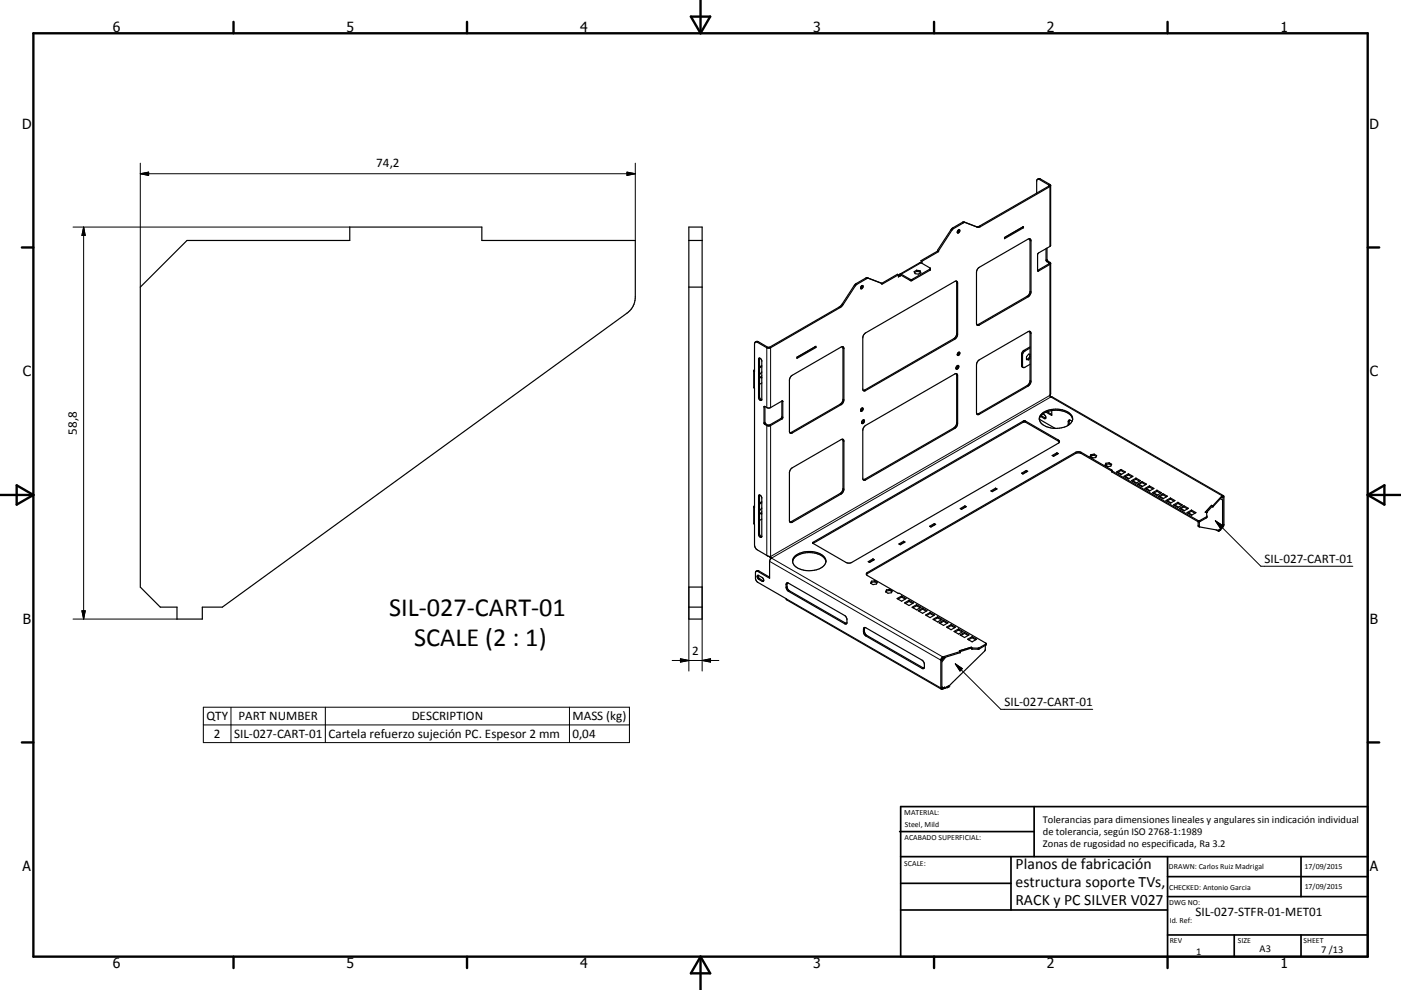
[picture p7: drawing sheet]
<svg xmlns="http://www.w3.org/2000/svg" width="420mm" height="297mm" viewBox="0 0 420 297" stroke-linecap="round" stroke-linejoin="round" font-family="sans-serif">
<g fill="none" stroke="#000" stroke-width=".36">
<path d="M310.8 57.9v-3.5l.3-.6 .5 .1 3 1.7-21.2 12.4h-.7l-3.8-1.4-3.3 1.8-4.5 6.7M311 53.8l.8-.2 3 1.7 .2 .4M315 55.7v17.9l-.2 .3-3.4 2-.3 .4v4.9l.3 .1 3.5-2 .1-.3M315 55.7l-.2 .3-20.9 12-.9 .2-3.8-1.5-3.5 2-4.3 6.6M206.5 72.1h4M206.5 68.1h4v117.6h-4zM276.2 78.8l2.7 1.6v.6l-5.7 3.2-3-1.6-.3 .2M276.2 78.8h-.5l-5.9 3.4M276.2 78.2v.6M276.2 78.2l.2 .2M276.4 78.4v.6M281.1 75.1v.2"/>
<path d="M281.1 75.1l.3 .2M281.1 75.3l-4.9 2.9M281.1 75.3l.3 .2M281.4 75.3v.2M281.4 75.5l-5 2.9M287.5 68.9l-.5 .9M287.5 68.9l-.4 .4-.1 .5M287.5 68.9a.5 .5 0 0 1 .2 .7 .5 .5 0 0 1-.7 .2M306.3 68.3h.1M306.6 68.1v.1M306.6 68.2l.2 .1M306.6 68.2l-5.4 3.1"/>
<path d="M306.8 68.3v-.3l-5.6 3.3M306.8 68.3l-5.6 3.3v-.3M308.7 71.6l.1 15.8-.3 1-.5 .5-15.1 8.6M313.6 74.6v3.4l.2 .5 .8 .5-3.5 2.1M313.9 74.4v3.6l1.1 1M315 79v39.2a.47 .47 0 0 0-.2 .7 .47 .47 0 0 0 .6 .2l51.4 29.6M42.1 86.1l14-14h48.8v-4h39.6v4h46v17a5.9 5.9 0 0 1-2.5 4.8l-121.3 88.2h-6v3.6h-7.6v-3.6h-5l-6-6zM206.5 86.1h4M258.5 85.7l-.1 .4-.4 .4M258.5 85.7l-.3 .2-.2 .6M258.5 85.7a.51 .51 0 0 1 .2 .6 .51 .51 0 0 1-.7 .2M264.4 85l-4.1-1.5-.4 .1-3.3 2-4.5 6.5-21.1 12.2-1 .1-3.1-1.8-.5 .1-.2 .5v8.4l-.2-.3"/>
<path d="M264.4 85l-4.3-1.7-.5 .1-3.3 2-3.8 5.8-.9 .9-20.9 12.1h-.5l-3-1.8-.7 .2M269.3 82.5l-.2-.2-4.8 2.7M269.3 82.5v.6l.6-.3M269.3 82.5l-4.9 2.8v-.3M269.6 82.6l.3 .2M269.6 82.6l-.3 .2M269.8 82.2l-.2 .4M274.8 81.1v.3M274.8 81.4l1 .2M274.8 81.4l-.6 .4M274.8 81.1l1 .1M274.8 81.1l-.7 .4 .2 .6 1 .1 .8-.4-.3-.6"/>
<path d="M275.8 81.6l.2 .3M275.8 81.2v.4M278.9 80.6l-5.7 3.3-3-1.6-.4-.1M286.7 84.3l.1 15.8-.5 1.2-27.5 15.8M293.2 80.5l15-8.8 .4-.1 .4 .3 .1 15.7-.2 .7-.7 .8-15 8.5-.4-.2v-.4v-15.3zM308.7 99.4l.1 14.8-.3 .9-.5 .6-15.1 8.5M226 111.3v4.9l.2 .3v35.9l-.2-.3M226.2 110.9l-.2 .4M227.5 107.5a.68 .68 0 0 1 .9 .7v11.7a.58 .58 0 0 1-.7 .1 .58 .58 0 0 1-.3-.6zM227.7 113.1l.4 .1M227.7 113.3h.6M227.7 107.4v11.8l.7 .8"/>
<path d="M228.1 113.2l.2 .1M228.4 111.6l-.7 .8M228.4 112.7l-.3 .5M228.4 113.2l-.1 .1M228.4 110l-.7 .4M228.4 114.9l-.7 .4M228.4 109.7l-.7 .4M237.2 112.9l15-8.8 .3-.1 .4 .2 .1 15.8-.3 .9-.5 .5-15 8.6-.4-.2-.1-.4v-15.3zM238.9 107.2l5.7-3.3v.3l-5.7 3.3zM244.3 104l.3 .2M252.6 104l.1 15.8-.3 1-.5 .5-15.1 8.5M259.2 100.2l27.1-15.8h.5l.2 .2 .1 15.7-.5 1.2-27.4 15.8-.5-.2v-.4v-15.3z"/>
<path d="M286.7 112.1l.1 14.8-.5 1.1-27.5 15.9M287.1 109.7l-.4 .4-.1 .5M287.1 109.7a.53 .53 0 0 1 .2 .7 .53 .53 0 0 1-.7 .2M287.2 109.6l-.1 .5-.5 .5M287.5 105.7l-.2 .5-.3 .3M287.5 105.7a.49 .49 0 0 1 .2 .6 .49 .49 0 0 1-.7 .2M287.5 105.7l-.4 .4-.1 .4M293.2 108.3l15-8.8 .4-.1 .4 .2 .1 14.8-.2 .7-.7 .7-15 8.6-.3-.1-.1-.5v-14.4zM307.7 107.8h.4M308.1 107.8l.3 .2M308.7 106.3v.7M308.7 107h.1"/>
<path d="M308.7 107l-.6 .8M308.8 104.4l-1.7 1-.5 .7v3.9l.2 .3M308.8 106.3h-.4l-.7 .7v.9l.7 .1M308.8 107.4l-.4 .6M308.8 104.1l-1.8 1-.7 .9v3.8l.5 .4M308.8 109.3l-2 1M229.2 121.9l.1 .1M229.2 121.9l-.1 .1M234.4 120.3l.3 .1-.1 5.1-3.7 2.2h-.9l-.9-.7v-5M234.4 120.3l-.1 5.1-3.7 2.2-1-.4-.3-.4v-4.8M234.4 120.3l-3.5 2.1h-.9l-.7-.4M252.6 131.8l.1 14.8-.3 .9-.5 .5-15.1 8.6"/>
<path d="M258.5 122.4l-.2 .6-.3 .2M258.5 122.4l-.3 .2-.2 .6M258.5 122.4a.5 .5 0 0 1 .1 .7 .5 .5 0 0 1-.6 .1M258.9 126l-.4 .3-.2 .6M258.9 126a.54 .54 0 0 1 .1 .7 .54 .54 0 0 1-.7 .2M258.9 126l-.1 .5-.5 .4M259.2 127.9l27.1-15.7 .5-.1 .2 .2 .1 14.8-.3 .9-.5 .5-27.1 15.6-.5-.3v-.3v-14.4zM311.9 124.9l-.3 .9 4.8 2.7M311.9 124.9l1.3 .7 .3-.1M312.1 124.6l1.4 .9M312.7 124.2a1.11 1.11 0 0 1 .8 1.3M313.6 123.7a7.1 7.1 0 0 1 7.6 1.2l.4 .9"/>
<path d="M313.6 123.7l-1.7 1.2M313.9 123.5l1.4 .8M315.3 123.2v1.4l-1.7-.9M315.4 136.7l1.5-.9 .4 .3-1.4 .8zM316.9 136.2l-1.1 .6M316.9 135.8v.4M316.9 136.2h.1M317.6 132.6l-10.2-6h-.5l-63.1 36.4M320.6 126v1.4M321.4 126.4l-.7-.4-.3 .1-.1 1.5M321.6 125.8a3.6 3.6 0 0 0-3.6-2.9 5.9 5.9 0 0 0-6.3 2.1 2.59 2.59 0 0 0 2.2 3.1 6.9 6.9 0 0 0 7.3-1.4l.2-.3M321.6 125.8l-.2 .6"/>
<path d="M327 136.9l.7 .5M327.1 136.7l-.2 .4M327.1 136.4v.3M328 136.2l.8 .5-.3 .6-1 .1-.7-.4 .3-.6M328 136.2l-.9 .2M328 136.6l-.9 .1M328 136.6l.7 .3M328 136.2v.4M331.4 139.5l.8 .5M331.6 139.3l-.2 .4M331.6 139v.3M332.5 138.8l.8 .5-.3 .6-1 .1-.7-.4 .3-.6"/>
<path d="M332.5 138.8l-.9 .2M332.5 139.2l-.9 .1M332.5 139.2l.7 .3M332.5 138.8v.4M226 152.1v4.9l.2 .3v6.2l.2 .7 .5 .7 3.2 1.9 .9 .2 .3 .4-.6 1v5.1l-3.5-2.1h-.6M226.2 151.8l-.2 .3M227.6 148.5l.4 .1 .4 .7v11.7a.57 .57 0 0 1-.7 .1 .57 .57 0 0 1-.3-.6v-11.8zM227.7 154h.4M227.7 154.1l.6 .1M227.7 148.5v11.8l.3 .5 .4 .2M228.1 154l.2 .2M228.4 152.5l-.7 .7"/>
<path d="M228.4 153.5l-.3 .5M228.4 154.1l-.1 .1M228.4 150.8l-.7 .4M228.4 155.7l-.7 .4M228.4 150.5l-.7 .4M237.2 140.6l15-8.7 .3-.1 .4 .2 .1 14.7-.3 1-.5 .5-15 8.6-.4-.3-.1-.3v-14.4zM278.7 157.9l1.4-.8 .4 .2-1.4 .8zM280.1 157.1v.3M280.1 157.4l.1 .1M280.1 157.4l-1.1 .6M287.9 152.6l1.4-.8 .4 .2-1.4 .8zM289.3 151.8v.3"/>
<path d="M289.3 152.1l.1 .1M289.3 152.1l-1.1 .6M297.1 147.3l1.4-.8 .4 .2-1.4 .8zM298.5 146.5v.3M298.5 146.8l.1 .1M298.5 146.8l-1.1 .6M306.3 142l1.4-.8 .4 .2-1.4 .8zM307.7 141.5l-1.1 .6M307.7 141.2v.3M307.7 141.5l.1 .1M333.4 141.6l-.1-.6-9.1-5.3-.8-.2-.7 .1-62.9 36.4v.5l.3 .2 35.4 20.2v.7a4.2 4.2 0 0 1-4.1 1.1v-.3M333.4 141.4l-9.2-5.4-.8-.2-.7 .1-62.9 36.5"/>
<path d="M333.4 141.3h.1M333.4 141.6h.1M333.4 141.6l25.9 14.9h.3l2.2-1.2-.1-1.5M333.4 141.3l25.8 14.9h.5l2.1-1.3M334.7 141.6l1.4-.8 1.3 .8-1.3 .8zM335.2 141.7l1.1 .6M336.1 141.2l1 .6M336.1 141.2l-1.1 .6M336.1 140.8v.4M337 142.9l1.3-.8 1.4 .8-1.4 .8zM337.4 143l1.1 .6M338.3 142.5l1.1 .6"/>
<path d="M338.3 142.5l-1 .6M338.3 142.1v.4M339.2 144.2l1.4-.8 1.3 .8-1.3 .8zM339.7 144.3l1 .6M340.6 143.8l1 .6M340.6 143.8l-1.1 .6M340.6 143.4v.4M341 145.2l1.4-.7 1.3 .7-1.3 .8zM341.5 145.3l1.1 .6M342.4 144.8l1 .6M342.4 144.8l-1.1 .6M342.4 144.5v.3"/>
<path d="M343.3 146.5l1.3-.7 1.4 .7-1.4 .8zM343.7 146.6l1.1 .6M344.6 146.1l1.1 .6M344.6 146.1l-1.1 .6M344.6 145.8v.3M345.5 147.8l1.4-.7 1.3 .7-1.3 .8zM346 147.9l1 .6M346.9 147.4l1 .6M346.9 147.4l-1.1 .6M346.9 147.1v.3M347.3 148.9l1.3-.8 1.4 .8-1.4 .8zM347.8 148.9l1 .7"/>
<path d="M348.6 148.4l1.1 .7M348.6 148.4l-1 .7M348.6 148.1v.3M349.6 150.2l1.3-.8 1.4 .8-1.4 .8zM350 150.2l1.1 .7M350.9 149.7l1.1 .6M350.9 149.7l-1.1 .6M350.9 149.4v.3M351.8 151.5l1.3-.8 1.4 .8-1.4 .8zM352.3 151.5l1 .7M353.1 151l1.1 .6M353.1 151l-1 .6"/>
<path d="M353.1 150.7v.3M353.6 152.5l1.4-.8 1.3 .8-1.3 .8zM354.1 152.6l1 .6M355 152.1l1 .6M355 152.1l-1.1 .6M355 151.7v.4M355.9 153.8l1.3-.8 1.4 .8-1.4 .8zM356.3 153.9l1.1 .6M357.2 153.4l1.1 .6M357.2 153v.4M357.2 153.4l-1.1 .6M359.2 156.5l.1 1.4 .4 .2"/>
<path d="M359.6 156.5l.1 1.6M359.7 158.1l5.7 1M361.4 153.7l.3 .1M361.4 153.6v.1M363.2 151.6l-1.8 2.1M363.2 151.6l.4 .1M363.2 151.6h.1M363.6 151.7v.4M363.6 152.1h.1M363.6 151.7l-1.9 2.1M364.6 159l.8 .4M365.4 159.1l.3-.3v.3"/>
<path d="M365.4 159.1v.3M365.9 149.6l.6 .4v7.4l-.5 1.3M366 158.4h.1M366.1 158.4l-.1 .3M366.4 148.7l-2.8 3M366.4 149.1l-2.8 3M366.4 148.7v.4M366.4 158v.4M366.4 149.1l.3 .1v8.4l-.3 .4M366.4 158l-.3 .4M366.4 158.4l-1 1M366.8 148.7l.1 8.7-.5 1"/>
<path d="M366.8 148.7h-.4M206.5 176.1h4M226.6 171.4l-.1 2.3 .7 1 8.5 4.9 .2 .4 46.3 26.8M226.7 171.4l.7-.2 3.3 2M227 172.7l.4-.1 1.1 .6a.57 .57 0 0 1 .5 .6 .57 .57 0 0 1-.5 .6l-1.3-.8zM227.3 172.6l.2 .8 1.4 .9M230.8 167l.3 .6M235.8 174.9l.6 .1 16.8 9.7 .7 .8v1.5l-.7 .1-16.8-9.7-.7-1zM236.1 174.9l-.1 1.3 .7 1 17.1 9.9M237.6 168.5a3.9 3.9 0 0 1 3.9-2.7 6.1 6.1 0 0 1 5.9 2.1l.2 .6M238.3 166.9a7 7 0 0 1 8.9 .3 2.27 2.27 0 0 1-1.6 3.4 6.9 6.9 0 0 1-7.7-1.3 1.85 1.85 0 0 1 .4-2.4zM243.6 162.8l.2 .2"/>
<path d="M243.7 162.8l63.2-36.6 .5 .1 10.2 6v.4l-.3 .3-62.2 35.8-.7 .1-.8-.2-9.8-5.7M243.7 162.8h-.1M260.3 168.5l1.4-.8 .4 .2-1.4 .8zM261.3 174.7l-.2 .3M261.3 174.4v.3M261.7 167.7v.3M261.7 168l.1 .1M261.7 168l-1.1 .7M262.3 174.2l.7 .5-.2 .5-1.1 .2-.7-.4 .3-.6M262.3 174.2l-1 .2M262.3 174.6l.6 .3M262.3 174.6l-1 .1"/>
<path d="M262.3 174.2v.4M265.8 177.3l-.2 .3M265.8 177v.3M266.8 176.8l.7 .4-.2 .6-1.1 .2-.7-.4 .3-.6M266.8 176.8l-1 .2M266.8 177.1l.6 .4M266.8 177.1l-1 .2M266.8 176.8v.3M269 179.6l1.3-.8 1.4 .8-1.4 .8zM269.5 163.2l1.4-.8 .4 .2-1.4 .8zM270.3 179.1l1.1 .6M270.3 179.1l-1.1 .6"/>
<path d="M270.3 178.8v.3M270.9 162.7l-1.1 .7M270.9 162.4v.3M270.9 162.7l.1 .1M206.5 182.1h4M259 188.3h.6l16.8 9.8 .7 .8v1.5l-.7 .1-17-9.8-.5-.9zM259.3 188.2l-.1 1.4 .7 1 17.1 9.8M271.2 180.9l1.3-.8 1.4 .8-1.4 .8zM272.5 180.4l1.1 .7M272.5 180.4l-1 .7M272.5 180.1v.3M273.5 182.2l1.3-.8 1.4 .8-1.4 .8z"/>
<path d="M274.8 181.7l1.1 .7M274.8 181.7l-1.1 .7M274.8 181.4v.3M275.3 183.2l1.3-.8 1.4 .8-1.4 .8zM276.6 182.8l1.1 .6M276.6 182.8l-1.1 .6M276.6 182.4v.4M277.5 184.5l1.3-.7 1.4 .7-1.4 .8zM278.8 184.1l1.1 .6M278.8 184.1l-1 .6M278.8 183.8v.3M279.8 185.8l1.3-.8 1.3 .8-1.3 .8z"/>
<path d="M281.1 185.4l1.1 .6M281.1 185.4l-1.1 .6M281.1 185v.4M281.5 186.8l1.4-.7 1.3 .7-1.3 .8zM282.7 197.1v.3M282.7 197.1l-.6 1v8.3l.1 .4M282.7 197.4l-.3 .4v8.5l.3 .1M282.9 186.4l1 .6M282.9 186.4l-1.1 .6M282.9 186.1v.3M283.1 197.3l-.7 .9M283.5 197.1l-1.1 1.5"/>
<path d="M283.8 188.1l1.3-.7 1.4 .7-1.4 .8zM285.1 187.7l1.1 .6M285.1 187.7l-1 .6M285.1 187.4v.3M286 189.4l1.4-.7 1.3 .7-1.3 .8zM287.4 189l1 .6M287.4 189l-1.1 .6M287.4 188.7v.3M287.7 195.3l.1 .5M287.7 195.3h.1M287.7 195.3l.2 .5M287.8 190.5l1.4-.8 1.3 .8-1.3 .8z"/>
<path d="M287.8 195.8l-5.1 1.6M287.8 195.8h.1M287.9 195.8h-.1M289.2 190l1 .7M289.2 190l-1.1 .7M289.2 189.7v.3M290.1 191.8l1.3-.8 1.4 .8-1.4 .8zM291.2 194.2l-3.5 1.1M291.2 194.2l.2 .2M291.2 194.2h.1M291.4 194.4l-8.7 2.7M291.4 191v.3"/>
<path d="M291.4 191.3l1.1 .7M291.4 191.3l-1 .7M295.4 193.6l-.2 1.7-10.7 10.5M295.6 193.2l-2.2 1.2h-2M295.6 193.1v.1M282.4 206l.4 .3 .5-.1v.3M282.7 206.4v.3M282.7 206.4l.6-.2v.3M282.7 206.7l-.5 .1M283.3 206.5l-.6 .2M283.3 206.5h.1M283.9 206.3h.1"/>
<path d="M283.9 206.3l-.6 .2M284.5 205.8l-.5 .2v.3M284.5 205.8v.4l-.5 .1M284.5 205.8l-.6 .2v.3"/>
</g>
<g fill="none" stroke="#000" stroke-width=".3">
<path d="M42.1 52.1h148.4M42.1 52.1l2.5-.5v1zM42.1 48.9v37.2M188 51.6l2.5 .5-2.5 .5zM190.5 48.9v23.2M311.9 53.7l-.3 .2M314.8 55.3l-.3 .2v.3l.3 .2v17.9M21.9 68.1h83M25.1 68.1v117.6M25.1 68.1l.5 2.5h-1zM276.2 78.8l-6 3.5v.3l-.3 .2M285.1 68.9l.3 .1"/>
<path d="M285.6 68.4l.3 .2M288.6 66.7l.3 .1M289.1 66.6l.3 .2M292.7 68l.3 .2M293.6 67.8l.3 .2M308.8 72.1l.3 .1M313.9 77.9l-.3 .1M314.2 78.4l-.3 .1M314.5 78.8v.4M314.8 79.3v39.3l-83.8 48.4v-39.3M251.6 92.1l.3 .2M252.5 91.2l.3 .2"/>
<path d="M256.1 85.6l.3 .2M256.6 85.1l.3 .2M259.6 83.4l.3 .2M260.1 83.3l.2 .2M272.9 83.8v.4M273.5 83.8v.4M278.8 80.7v.4M286.8 84.8l.3 .1M293.3 97.3l.3 .2M308 88.9l.2 .2M308.8 99.8l.3 .2M308.8 87.4l.3 .2"/>
<path d="M311.1 81.1l.3 .2M226.2 111.6v4.9M227.4 102.5l-.3 .2M227.7 107.6l-.3 .2M227.7 119.1l-.3 .1M230.2 104.2l-.3 .1v18M230.7 104.2l.3 .1v18M252.7 119.8l.3 .2M252.7 104.5l.3 .1M259.2 117l.3 .2M286 101.6l.3 .2M286.8 112.5l.3 .2"/>
<path d="M286.8 100.1l.3 .2M306.3 109.6l.3 .2M306.3 106.4l.3 .1M307 105.1l.3 .2M308 115.7l.2 .1M308.8 114.2l.3 .2M229.3 126.7l-.2 .2M229.3 122l-.2 .1M229.6 127.2l-.3 .2M229.9 127.7v38.9M234.1 125.6l.3 .1M234.4 120.3l.3 .2"/>
<path d="M234.4 125l.3 .2M237.2 129.7l.3 .2M251.9 121.3l.3 .1M252.7 132.2l.3 .2M286 128.4l.3 .1M286.8 126.9l.3 .2M293.3 124.1l.3 .2M306.8 126.3v.3M307.4 126.3v.3M312.3 124.8l-.2 .2M313.3 125.4l-.2 .2M317.3 132v.3"/>
<path d="M320.6 127.2l-.3 .2M320.6 126.4l-.3 .1M322.5 135.7v.3M324.2 135.7v.3M226.2 152.4v4.9M227.7 148.7l-.3 .2M237.2 156.5l.3 .2M251.9 148l.3 .2M252.7 146.6l.3 .1M259.2 143.8l.3 .2M333.3 141v.3M333.4 141.3v.3"/>
<path d="M359.2 156.2v.3M359.2 157.7l.4 .1M359.7 156.2v.3M361.7 155v.4M364.4 156.2l13.6 13.7h27.6M364.4 156.2l2.1 1.4-.7 .7zM366.3 158h.1M366.4 148.7l-51.4-29.6-83.7 48.3 51.4 29.7M366.4 149.1l.3 .1 .2-.1M366.9 157.4l-.4 .1M206.5 176.1v25.2M210.5 176.1v25.2"/>
<path d="M227.5 171.3l-.3 .1M227.7 160.1l-.3 .2M227.8 173.6l-.3 .2M228.7 174.2l-.2 .2M230.7 168.4l51.4 29.7 .3-.2M235.7 179.6l46.4 26.8 .3-.2 .3 .2M236 175.2l-.3 .2M236 176l-.3 .2M236.7 177.2l-.3 .2M243.8 162.7v.3M260.1 171.7v.3M21.9 185.7h31.2"/>
<path d="M24.6 183.2h1l-.5 2.5zM201.5 198.2h14M204 197.6l2.5 .6-2.5 .4zM210.5 198.2l2.5-.6v1zM253.5 186.9l-.3 .2M259.2 188.6l-.3 .2M259.2 189.4l-.3 .2M259.9 190.6l-.3 .2M286.4 199.2l13.7 13.6h27.5M286.4 199.2l2.1 1.4-.7 .7zM293.2 194.5v.3M293.5 194.4v.3"/>
<path d="M295.5 193.3v.3M61 212.2h127.7v10.6h-127.7zM61 217.5h127.7M69.2 212.2v10.6M97.5 212.2v10.6M170.7 212.2v10.6M276.7 200.3l-.3 .2"/>
</g>
<g fill="#000">
<circle cx="361.7" cy="153.8" r=".18"/>
<circle cx="365.4" cy="159.1" r=".18"/>
<circle cx="365.7" cy="159.1" r=".18"/>
<circle cx="291.4" cy="194.7" r=".18"/>
<circle cx="284" cy="206" r=".18"/>
<circle cx="284.5" cy="205.8" r=".18"/>
</g>
<g fill="none" stroke="#000" stroke-width=".71">
<path d="M10 10h400v277h-400zM70 6.6v3.4M140 6.6v3.4M207.1 5h5.8l-2.9 5zM210 0v10M280 6.6v3.4M350 6.6v3.4M6.6 74.2h3.4M410 74.2h3.5M0 148.5h10M5 145.6l5 2.9-5 2.9zM410 148.5h10.1"/>
<path d="M410 148.5l5.1-2.9v5.8zM6.6 222.7h3.4M410 222.7h3.5M70 287v3.4M140 287v3.4M210 287v10M210 287l2.9 5h-5.8zM280 287v3.4M350 287v3.4"/>
</g>
<g fill="none" stroke="#000" stroke-width=".51">
<path d="M269.7 249.5h40.3M270 242h140v45h-140zM270 257h140M303.1 257v16M310 242v15M350 257v30M390.1 257v12M270 265h33.1M270 273h80M350 269h60M350 263h60M350 280.5h60"/>
<path d="M370 280.5v6.5M390.1 280.5v6.5"/>
</g>
<path d="M42.1 52.1l2.5-.5v1zM188 51.6l2.5 .5-2.5 .5zM25.1 68.1l.5 2.5h-1zM364.4 156.2l2.1 1.4-.7 .7zM24.6 183.2h1l-.5 2.5zM204 197.6l2.5 .6-2.5 .4zM210.5 198.2l2.5-.6v1zM286.4 199.2l2.1 1.4-.7 .7z" fill="#000" stroke="#000" stroke-width=".3"/>
<g font-size="7.9">
<text x="116.7" y="184.7">SIL-027-CART-01</text>
<text x="124.2" y="193.7">SCALE (2 : 1)</text>
</g>
<g font-size="4.7">
<text x="304.5" y="260.9">Planos de fabricación</text>
<text x="304.5" y="266.2">estructura soporte TVs,</text>
<text x="304.5" y="271.6">RACK y PC SILVER V027</text>
</g>
<g font-size="4.2">
<text x="33.9" y="9.6">6</text>
<text x="103.9" y="9.6">5</text>
<text x="173.9" y="9.6">4</text>
<text x="243.8" y="9.6">3</text>
<text x="313.9" y="9.6">2</text>
<text x="383.9" y="9.6">1</text>
<text x="6.7" y="38.7">D</text>
<text x="410.5" y="38.7">D</text>
<text x="6.9" y="112.9">C</text>
<text x="410.7" y="112.9">C</text>
<text x="6.9" y="187.1">B</text>
<text x="410.7" y="187.1">B</text>
<text x="6.8" y="261.4">A</text>
<text x="410.7" y="261.4">A</text>
<text x="33.9" y="290.4">6</text>
<text x="103.9" y="290.4">5</text>
<text x="173.9" y="290.4">4</text>
<text x="243.8" y="290.4">3</text>
<text x="313.9" y="290.4">2</text>
<text x="383.9" y="290.4">1</text>
</g>
<g font-size="3.9">
<text x="112.8" y="50">74,2</text>
<text x="23" y="130.5" transform="rotate(-90 23 130.5)">58,8</text>
<text x="379.1" y="168.8">SIL-027-CART-01</text>
<text x="207.5" y="196.6">2</text>
<text x="301.2" y="211.8">SIL-027-CART-01</text>
<text x="61.9" y="216.1">QTY</text>
<text x="64.1" y="221.4">2</text>
<text x="70.2" y="221.4">SIL-027-CART-01</text>
<text x="71.5" y="216.1">PART NUMBER</text>
<text x="98.5" y="221.5">Cartela refuerzo sujeción PC. Espesor 2 mm</text>
<text x="123.4" y="216.1">DESCRIPTION</text>
<text x="171.6" y="216.2">MASS (kg)</text>
<text x="171.6" y="221.4">0,04</text>
<text x="358.4" y="274.9">SIL-027-STFR-01-MET01</text>
</g>
<g font-size="3.1">
<text x="312.7" y="246.8">Tolerancias para dimensiones lineales y angulares sin indicación individual</text>
<text x="312.7" y="250.4">de tolerancia, según ISO 2768-1:1989</text>
<text x="312.7" y="254">Zonas de rugosidad no especificada, Ra 3.2</text>
<text x="358.6" y="286.5">1</text>
<text x="377.6" y="285.6">A3</text>
<text x="396.1" y="285.9">7 /13</text>
</g>
<g font-size="2.4">
<text x="271.1" y="244.4">MATERIAL:</text>
<text x="271.2" y="252">ACABADO SUPERFICIAL:</text>
<text x="271.3" y="248">Steel, Mild</text>
<text x="271.1" y="259.7">SCALE:</text>
<text x="350.4" y="260.8">DRAWN: Carlos Ruiz Madrigal</text>
<text x="391.1" y="260.6">17/09/2015</text>
<text x="350.5" y="267">CHECKED: Antonio Garcia</text>
<text x="391.2" y="266.7">17/09/2015</text>
<text x="350.5" y="271.4">DWG NO:</text>
<text x="350.7" y="276.9">Id. Ref:</text>
<text x="350.7" y="282.8">REV</text>
<text x="371.1" y="282.9">SIZE</text>
<text x="390.8" y="283">SHEET</text>
</g>
</svg>
